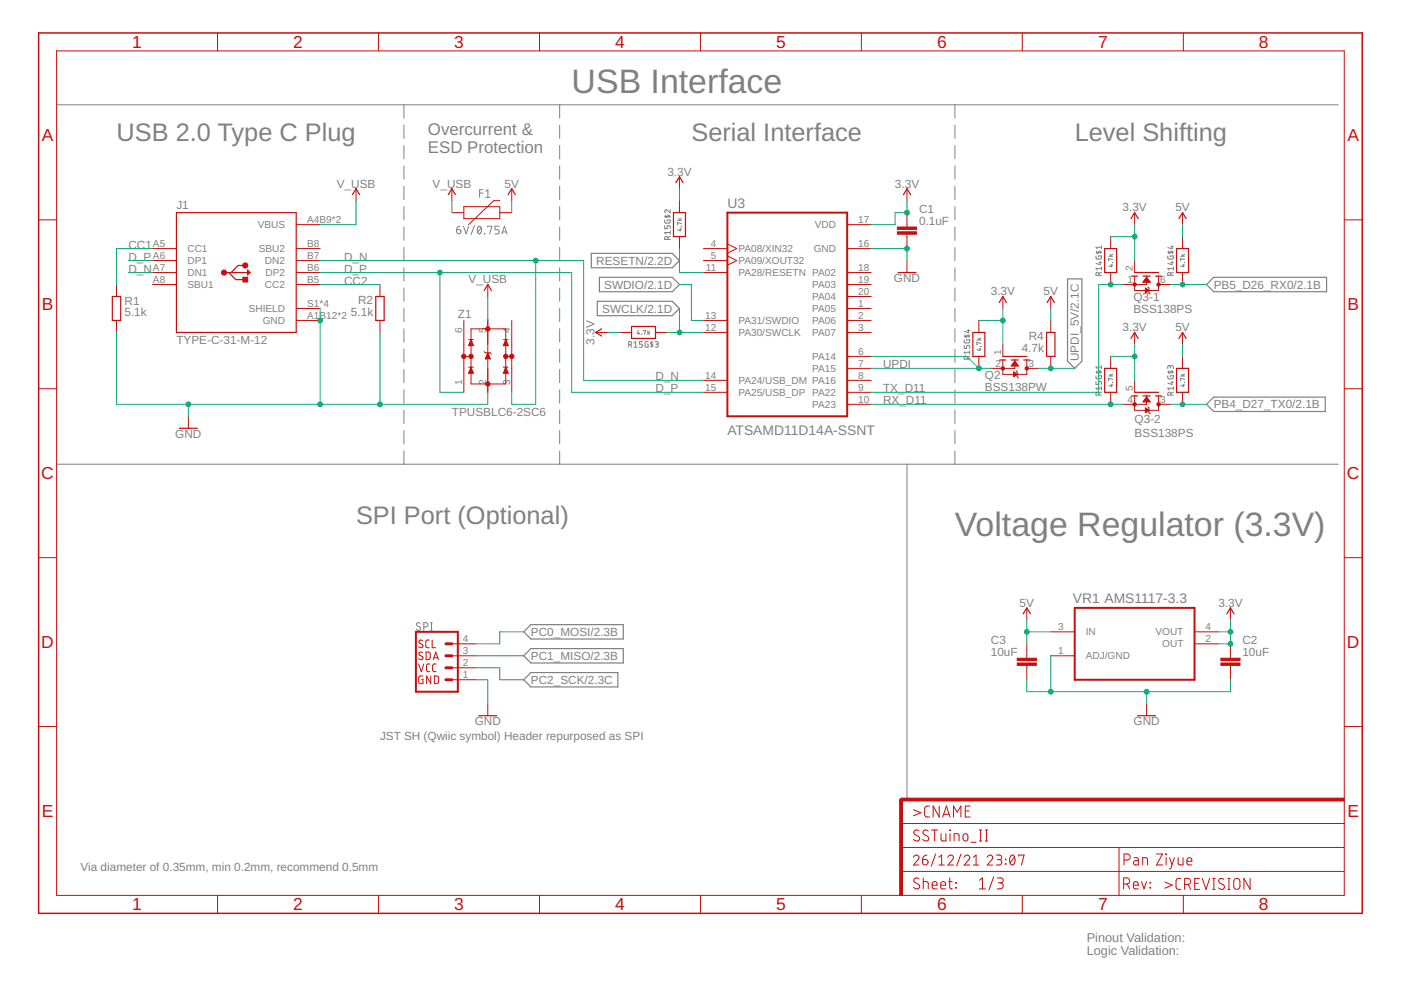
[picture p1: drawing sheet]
<svg xmlns="http://www.w3.org/2000/svg" width="297mm" height="210mm" viewBox="0 0 297 210" stroke-linecap="round" stroke-linejoin="round" font-family="sans-serif">
<g fill="none" stroke="#808080" stroke-width=".21">
<path d="M12 22.2h271.7M85.6 22.2v2.8M85.6 26.5v2.9M85.6 30.9v2.8M85.6 35.2v2.8M85.6 39.5v2.8M118.7 22.2v2.8M118.7 26.5v2.9M118.7 30.9v2.8M118.7 35.2v2.8M118.7 39.5v2.8M202.5 22.2v2.8"/>
<path d="M202.5 26.5v2.9M202.5 30.9v2.8M202.5 35.2v2.8M202.5 39.5v2.8M85.6 43.8v2.8M85.6 48.1v2.8M85.6 52.5v2.8M85.6 56.8v2.8M96.8 48.7h.5a.45 .45 0 0 1 .4 .5 .45 .45 0 0 1-.5 .4 .45 .45 0 0 1-.4-.5zM97.5 48l-.4 .1-.3 .6M98.3 48l.5 1.6 .6-1.6M100.6 47.8l-.7 2"/>
<path d="M101.4 48.1l.2-.1a.97 .97 0 0 1 0 1.6 1.03 1.03 0 0 1-.2-1.5zM101.7 40.9h.7M102 48.3l-.7 .9M102.4 40.2h-.7v1.6M102.7 49.5l.1 .1zM103 40.6l.4-.4v1.6M103 41.8h.9M103.4 48.1v-.1h.9l-.5 1.6M105.8 48h-.9v.7h.6a.46 .46 0 0 1 .3 .4 .46 .46 0 0 1-.3 .5h-.6M106.4 49.6l.6-1.6 .5 1.6M106.6 49.2h.8M118.7 43.8v2.8"/>
<path d="M118.7 48.1v2.8M118.7 52.5v2.8M118.7 56.8v2.8M140.9 47.8v.7h.6v-.4a.34 .34 0 0 1 .3-.3 .34 .34 0 0 1 .3 .3v.4M140.9 46.7l.2 .6h.7l.3-.2v-.4h-.6v.2M140.9 45.9h1.2M141.1 45.6v.5h.2l.5-.5 .2 .2-.1 .3M141.6 50.8l-.1-.6h-.4l-.2 .6h1.2M142.1 44.5v.6l-.6-.5a.32 .32 0 0 0-.6 .1 .32 .32 0 0 0 .3 .4M142.1 50.1l-.5 .3M142.1 49.3h-1.2l.3 .3M142.1 49v.6"/>
<path d="M143.6 46.7h.9M143.9 46.3l.3 .4M144.1 48.6h.4M144.3 48.5v.4l-.7-.2M144.4 48.1h.1M144.5 47.4l-.9-.2 .1 .4M144.5 46.3l-.4 .2M202.5 43.8v2.8M202.5 48.1v2.8M202.5 52.5v2.8M202.5 56.8v2.8M232.4 54.3l.1 .6h.8l.2-.1v-.5h-.6v.2"/>
<path d="M232.4 53.5h1.1M232.6 53.2l-.1 .5h.2l.5-.4 .2 .1-.1 .4M233 58.4v-.5l-.3-.2-.2 .1-.1 .6h1.1M233 55.6h.5M233.3 55.5v.6l-.9-.2M233.5 57.7l-.5 .3M233.5 56.9h-1.1l.2 .4M233.5 52.1v.6M233.5 56.6v.7M233.5 52.4h-1.1l.2 .3M235.1 54.3h.8M235.3 53.9l.3 .4"/>
<path d="M235.5 56.2h.4M235.7 56.1v.5l-.6-.2M235.9 55.7h.1M235.9 55l-.8-.2v.5M235.9 53.9l-.4 .3M247.6 54.3l.1 .6h.8l.3-.1v-.5h-.7v.2M247.6 53.5h1.2M247.8 53.2v.5h.2l.5-.4 .1 .1v.4M248.2 58.4v-.5l-.2-.2-.3 .1-.1 .6h1.2M248.2 55.6h.6M248.2 52.3h.6M248.5 55.5v.6l-.9-.2"/>
<path d="M248.5 52.1v.6l-.9-.2M248.8 56.9h-1.2l.3 .4M248.8 57.7l-.6 .3M248.8 56.6v.7M250.3 54.3h.8M250.6 53.9l.3 .4M250.8 56.2h.3M251 56.1v.5l-.7-.2M251.1 55.7h.1M251.1 55l-.8-.2 .1 .5M251.1 53.9l-.4 .3M85.6 61.1v2.8"/>
<path d="M85.6 65.4v2.8M85.6 69.7v2.8M85.6 74v2.8M85.6 78.3v2.9M118.7 61.1v2.8M118.7 65.4v2.8M118.7 69.7v2.8M118.7 74v2.8M118.7 78.3v2.9M133.3 73.1l.6-.1v-.4l-.6-.2v1.2M133.7 73.1l.2 .5M134.4 72.7l.4-.3v1.2"/>
<path d="M134.4 73.6h.7M135.3 70.1l-.2 .6h.5M135.5 70.5v.4M136 70.9h.1M136.2 72.4h-.6v.6h.4a.34 .34 0 0 1 .2 .3 .34 .34 0 0 1-.2 .3h-.4M136.4 70.1h.5l-.2 .8M137.4 70.1v.8M137.4 72.4l-.6 .2v.7l.1 .3h.5v-.6h-.2M137.5 70.5l.3 .4M137.8 70.3l-.4 .3M138.2 72.4v1.2M138.5 72.6h-.4l-.2 .1 .5 .5v.2h-.5"/>
<path d="M138.9 72.4h.4l.3 .2-.2 .3-.3 .1M139.3 73l.2 .1 .1 .3-.2 .2h-.5M202.5 61.1v2.8M202.5 65.4v2.8M202.5 69.7v2.8M202.5 74v2.8M202.5 78.3v2.9M204.4 73.2v.7h.5v-.4a.34 .34 0 0 1 .4-.3 .34 .34 0 0 1 .3 .3v.4M204.4 72.1l.2 .6h.7l.3-.2v-.4h-.7v.1M204.4 71.3h1.2M204.6 71v.5h.2l.5-.5 .2 .2-.1 .3M205.1 76.2l-.1-.6-.3-.1-.3 .2v.5h1.2"/>
<path d="M205.1 70.1h.5M205.3 69.9v.6l-.9-.2M205.6 75.5l-.5 .3M205.6 74.7h-1.2l.3 .3M205.6 74.4v.6M207.1 72.1h.9M207.4 71.7l.3 .4M207.6 74h.4M207.8 73.9v.4l-.7-.2M207.9 73.5h.1M208 72.8l-.9-.2 .1 .4M208 71.7l-.4 .2"/>
<path d="M232.4 79.7l.1 .6h.8l.2-.1v-.5h-.6v.2M232.4 78.9h1.1M232.6 78.6l-.1 .5h.2l.5-.5 .2 .2-.1 .4M233.5 77.5v.6M233.5 77.8h-1.1l.2 .3M235.1 79.7h.8M235.3 79.3l.3 .4M235.9 79.3l-.4 .2M247.6 79.7l.1 .6h.8l.3-.1v-.5h-.7v.2M247.6 78.9h1.2M247.8 78.6v.5h.2l.5-.5 .1 .2v.4M248.1 77.8l.1-.2 .3-.1 .2 .2 .1 .4"/>
<path d="M248.1 78v-.4l-.3-.1-.2 .1v.5M250.3 79.7h.8M250.6 79.3l.3 .4M251.1 79.3l-.4 .2M12 98.4h271.7M85.6 82.7v2.8M85.6 87v2.8M85.6 91.3v2.8M85.6 95.6v2.8M118.7 82.7v2.8M118.7 87v2.8M118.7 91.3v2.8"/>
<path d="M118.7 95.6v2.8M192.3 98.4v71.1M202.5 82.7v2.8M202.5 87v2.8M202.5 91.3v2.8M202.5 95.6v2.8M232.4 80.9v.6h.5v-.4a.34 .34 0 0 1 .3-.3 .34 .34 0 0 1 .3 .3v.4M233 83.8v-.5l-.3-.2-.2 .1-.1 .6h1.1M233.5 82v.7M233.5 83.1l-.5 .3M233.5 82.3h-1.1l.2 .4M235.5 81.6h.4"/>
<path d="M235.7 81.5v.5l-.6-.3M235.9 81h.1M235.9 80.4l-.8-.2v.5M248.2 83.8v-.5l-.2-.2-.3 .1-.1 .6h1.2M248.2 81h.6M248.5 80.9v.6l-.9-.3M248.8 82v.7M248.8 82.3h-1.2l.3 .4M248.8 83.1l-.6 .3M250.8 81.6h.3M251 81.5v.5l-.7-.3M251.1 81h.1"/>
<path d="M251.1 80.4l-.8-.2 .1 .5M89.1 132.1l-.6-.1-.2 .4 .1 .2 .6 .4a.38 .38 0 0 1 .1 .5 .38 .38 0 0 1-.5 .1l-.3-.2M89.9 132.9h.4a.46 .46 0 0 0 .4-.4 .46 .46 0 0 0-.4-.5h-.4v1.6M91.3 132h.4M91.3 133.6h.4M91.5 132v1.6"/>
</g>
<path d="M125.4 53.7h17.1l1.6 1.5-1.6 1.6h-17.1zM127.1 58.8h15.4l1.6 1.5-1.6 1.5h-15.4zM226.3 59.1h3.1v17.5l-1.5 1.5-1.6-1.5zM126.6 63.9h15.9l1.6 1.5-1.6 1.5h-15.9zM255.8 60.3l1.5-1.5h24v3h-24zM255.8 85.7l1.5-1.5h23.7v3h-23.7zM112.6 132.4h19.5v3.1h-19.5l-1.6-1.5zM112.6 137.5h19.5v3.1h-19.5l-1.6-1.6zM112.6 142.6h18.4v3h-18.4l-1.6-1.5z" fill="none" stroke="#808080" stroke-width=".25"/>
<g fill="#c90d0c" stroke="#c90d0c" stroke-width=".21">
<path d="M190.8 169.5h.5v20.3h-.5z"/>
<path d="M191 169.2h94v.6h-94z"/>
<path d="M258.8 140.6h4.1v.5h-4.1z"/>
<path d="M258.8 139.6h4.1v.5h-4.1z"/>
<path d="M215.7 140.6h4v.5h-4z"/>
<path d="M215.7 139.6h4v.5h-4z"/>
<path d="M190.3 49.1h4v.6h-4z"/>
<path d="M190.3 48.1h4v.5h-4z"/>
<path d="M51.5 58.8h1v1h-1z"/>
</g>
<g fill="none" stroke="#c90d0c" stroke-width=".21">
<path d="M12 10.8h273v179h-273zM46.1 7v3.8M80.2 7v3.8M114.4 7v3.8M148.5 7v3.8M182.6 7v3.8M216.7 7v3.8M250.9 7v3.8M144.1 37.5v2.5M8.2 46.6h3.8M32.3 55.2h5.1M32.3 52.7h5.1"/>
<path d="M32.3 57.8h5.1M62.8 55.2h5.1M62.8 52.7h5.1M62.8 57.8h5.1M62.8 47.6h5.1M75.5 40v2.5M95.8 45.1h2.5M95.8 40v2.5M98.3 43.8h7.7v2.6h-7.7zM106 42.5h-1.3l-5.3 5.1M106 45.1h2.5M108.5 40v2.5"/>
<path d="M144.1 42.5v2.6M144.1 50.2v2.5M149.1 55.2h5.1M149.1 52.7h5.1M149.1 57.8h5.1M154.2 51.7l2 1-2 1M154.2 54.3l2 .9-2 1M179.6 52.7h5.1M179.6 57.8h5.1M179.6 47.6h5.1M192.3 40v2.5M192.3 45.1v3"/>
<path d="M192.3 49.7v3M192.3 55.2v2.6M235.5 50.2v2.5M235.5 57.8v2.5M240.6 45.1v2.5M240.6 55.2v2.6M240.6 58.5v3.1h5v-3.1M242.4 59.7h1.4M242.5 59.6h1.2M242.6 59.5h1M242.7 59.3h.8M242.8 59.2h.6"/>
<path d="M242.9 59.1h.4M243 59h.2M243.1 58.8h.1M243.1 58.5v1.8h-5.1M243.1 58.8l.8 1h-1.6zM250.7 45.1v2.5M250.7 50.2v2.5M250.7 57.8v2.5M285 46.6h3.8M24.7 60.3v2.6M24.7 67.9v2.6M32.3 60.3h5.1"/>
<path d="M62.8 60.3h5.1M62.8 65.4h5.1M62.8 67.9h5.1M80.6 60.3v2.6M80.6 67.9v2.6M98.3 67.9v15.3M98.3 75.6h1.6M99.4 79.1h1M99.4 79.1l.5-1.2 .5 1.2M99.4 77.9h1M99.4 73.3h1M99.4 73.3l.5-1.3 .5 1.3"/>
<path d="M99.4 72h1M99.4 79.1l.5-.5 .5 .5M99.4 73.3l.7-.3-.5-.2 .3-.5 .2 .5-.5 .2 .8 .3M99.4 73.3l.5-.8 .5 .8M99.4 73.3l.5-.5 .5 .5M99.9 69.7h7.3v11.7h-7.3zM100.1 78.9l-.2-.8-.3 .5v.5M100.1 78.9h-.5l.3-.5 .2 .7M100.1 78.9l-.7 .2M100.1 78.9l-.2 .2M102.7 74.5l.2 .3h1l.3 .3M102.9 76.1l.5-.5 .5 .5"/>
<path d="M102.9 76.1h1M102.9 76.1l.5-1.3 .5 1.3M102.9 76.1l.8-.3-.5-.2 .2-.5 .3 .5-.5 .2 .7 .3M102.9 76.1l.5-.8 .5 .8M103.4 60.3v2.6M103.4 67.7v15.5M106.7 79.1h1M106.7 77.9h1M106.7 73.3h1M106.7 72h1M106.7 79.1l.5-1.2 .5 1.2M106.7 73.3l.5-1.3 .5 1.3"/>
<path d="M106.7 79.1l.5-.5 .5 .5M106.7 73.3l.8-.3-.5-.2 .2-.5 .3 .5-.5 .2 .7 .3M106.7 73.3l.5-.8 .5 .8M106.7 73.3l.5-.5 .5 .5M107.2 75.6h1.3M107.5 78.9h-.5l.2-.5 .3 .7M107.5 78.9l-.3-.8-.2 .5v.5M107.5 78.9l-.8 .2M107.5 78.9l-.3 .2M108.5 67.9v15.3M126.3 70.5h2.5M131.4 70.5h2.5"/>
<path d="M139 70.5h2.5M149.1 70.5h5.1M149.1 67.9h5.1M179.6 70.5h5.1M179.6 60.3h5.1M179.6 65.4h5.1M179.6 67.9h5.1M179.6 62.9h5.1M179.6 75.6h5.1M179.6 78.1h5.1M207.5 67.9v2.6M207.5 75.6v2.5"/>
<path d="M212.6 76.3v3.1h5.1v-3.1M212.6 62.9v2.5M212.6 73v2.6M214.4 77.5h1.5M214.5 77.4h1.3M214.6 77.3h1.1M214.7 77.2h.9M214.8 77.1h.7M214.9 76.9h.5M214.9 79.1h.4M214.9 78.9h.1M214.9 78.9l.8 .5-.8 .5z"/>
<path d="M214.9 79.8h.1M214.9 79.7h.3M214.9 79.6h.4M214.9 79.5h.6M214.9 79.4h.7M214.9 79.2h.6M214.9 79h.2M215 76.8h.3M215.1 76.7h.2M215.2 76.3v1.8h-5.1M215.2 76.6l.7 1h-1.5zM215.4 78.6l.3 .3v1l.2 .2"/>
<path d="M217.7 78.1h2.5M222.8 62.9v2.5M222.8 67.9v2.6M222.8 75.6v2.5M235.5 75.6v2.5M240.6 70.5v2.5M242.8 61.1l.8 .5-.8 .5zM242.8 62h.2M242.8 61.9h.4M242.8 61.7h.6M242.8 61.5h.7M242.8 61.4h.5"/>
<path d="M242.8 61.3h.3M242.8 61.1h.1M243.4 60.8l.2 .3v1l.3 .3M245.6 60.3h2.6M250.7 70.5v2.5M250.7 75.6v2.5M8.2 82.4h3.8M39.9 88.3v2.5M149.1 80.6h5.1M149.1 83.2h5.1M179.6 85.7h5.1M179.6 80.6h5.1"/>
<path d="M179.6 83.2h5.1M235.5 83.2v2.5M240.6 80.6v2.6M240.6 83.9v3.1h5v-3.1M242.4 85.1h1.4M242.5 85h1.2M242.6 84.9h1M242.7 84.8h.8M242.8 84.7h.6M242.8 86.5l.8 .5-.8 .5zM242.8 87.4h.2M242.8 87.3h.3"/>
<path d="M242.8 87.2h.5M242.8 87.1h.7M242.8 87h.7M242.8 86.8h.6M242.8 86.7h.4M242.8 86.6h.2M242.8 84.5h.6M242.9 84.4h.4M243 84.3h.2M243.1 83.9v1.8h-5.1M243.1 84.2l.8 1h-1.6zM243.4 86.2l.2 .3v1l.3 .3"/>
<path d="M245.6 85.7h2.6M250.7 83.2v2.5M285 82.4h3.8M8.2 118.2h3.8M285 118.2h3.8M89.6 138.4l-.6-.1-.2 .3 .1 .2 .6 .4a.38 .38 0 0 1 .1 .5 .38 .38 0 0 1-.5 .1l-.3-.2M89.6 135.8l-.6-.1-.2 .4 .1 .2 .6 .4a.38 .38 0 0 1 .1 .5 .38 .38 0 0 1-.5 .1l-.3-.2M90.3 138.2l.7 .1 .2 .2v1.1l-.2 .2-.7 .1zM91 135.7h-.5l-.2 .4v1l.2 .2h.5M91.6 135.7v1.6h.8M91.9 139.9l.5-1.7 .5 1.7M92 139.5h.8"/>
<path d="M95.8 139h5.1M95.8 136.5h5.1M217.7 128.9v2.5M217.7 136.5v3.1M222.8 134h5.1M222.8 139h5.1M253.3 134h5M253.3 136.5h5M260.9 128.9v2.5M260.9 136.5v3.1M8.2 154h3.8M88.8 140.8l.5 1.6 .6-1.6"/>
<path d="M89.7 143.3h-.7l-.2 .3v1l.2 .3h.7v-.9h-.3M91.1 140.8h-.5l-.2 .3v1.1l.2 .2h.5M91.3 143.3v1.6l-.9-1.6v1.6M92.1 143.3l.6 .1 .3 .2v1.1l-.3 .2h-.6zM92.5 140.8h-.6l-.2 .3 .1 1.2 .7 .1M95.8 144.1h5.1M95.8 141.6h5.1M103.4 149.2v2.5M217.7 141.1v3M243.1 149.2v2.5M260.9 141.1v3M285 154h3.8"/>
<path d="M191.1 179.7h93.9M191.1 174.6h93.9M193.7 171.7l1.5 .6-1.5 .7M194.8 176.2a.58 .58 0 0 0-.8-.1 .58 .58 0 0 0 0 .9l.7 .3a.58 .58 0 0 1 .1 .9 .58 .58 0 0 1-.9 0l-.2-.2M196.8 176.2a.58 .58 0 0 0-.9-.1 .58 .58 0 0 0 .1 .9l.7 .3a.58 .58 0 0 1 0 .9 .58 .58 0 0 1-.8 0l-.3-.2M197.1 170.9h-.7l-.4 .5 .1 1.6 .3 .2h.7M197.5 176h1.3M198.2 176v2.3M199.1 170.9v2.3l-1.3-2.3v2.3M199.5 176.8v1.3l.4 .2h.7v-1.5M199.9 173.2l.8-2.3 .7 2.3M200.1 172.7h1.1"/>
<path d="M201.4 176l.1 .1zM201.4 176.8v1.5M202.2 173.2v-2.3l.7 1.3 .8-1.3v2.3M202.3 178.3v-1.5l.9 .1 .1 1.4M204.3 176.9l.5-.1a.92 .92 0 0 1 .2 1.4l-.4 .1-.4-.3zM204.7 171.9h.7M205.7 170.9h-1v2.3h1M205.9 178.6h1M207.6 176h.6M207.6 178.3h.6M207.9 176v2.3M208.9 176h.5"/>
<path d="M208.9 178.3h.5M209.1 176v2.3M237.3 179.7v10.2M46.1 189.8v3.9M80.2 189.8v3.9M114.4 189.8v3.9M148.5 189.8v3.9M182.6 189.8v3.9M191.1 184.8h93.9M193.7 181.8a.58 .58 0 0 1 .8-.5 .58 .58 0 0 1 .2 .9l-1 1.2h1.1M194.8 186.3a.58 .58 0 0 0-.8-.1 .58 .58 0 0 0 0 .9l.7 .4a.58 .58 0 0 1 .1 .9 .58 .58 0 0 1-.9-.1l-.2-.1M195.6 182.2h.7a.58 .58 0 0 1 .5 .7 .58 .58 0 0 1-.7 .5 .58 .58 0 0 1-.5-.6z"/>
<path d="M195.7 186.9l1 .1 .1 1.5M195.7 186.1v2.4M196.5 181.3l-.6 .3-.3 .6M197.6 187.7h1.1a.54 .54 0 0 0-.4-.8 .54 .54 0 0 0-.7 .5l.2 1 .9 .1M198.4 181.1l-1 2.5M199.1 183.4h1.1M199.1 181.8l.5-.5v2.1M199.5 187.7h1a.54 .54 0 0 0-.4-.8 .54 .54 0 0 0-.6 .5l.1 1 .9 .1M201 181.8a.58 .58 0 0 1 .8-.5 .58 .58 0 0 1 .2 .9l-1 1.2h1.1M201.1 186.9h.8M201.4 186.1v2.1l.5 .3M202.6 187.1l.2 .1z"/>
<path d="M202.6 188.2l.2 .1zM203.8 181.1l-1 2.5M204.4 181.8a.58 .58 0 0 1 .9-.5 .58 .58 0 0 1 .1 .9l-1 1.2h1.2M206.4 183.4h1.1M206.4 181.8l.5-.5v2.1M207.6 188.5h1.3M207.6 186.6l.7-.5v2.4M209.3 181.8a.58 .58 0 0 1 .8-.5 .58 .58 0 0 1 .2 .9l-1 1.2h1.2M210.7 185.9l-1 2.8M211.2 181.3h.7a.48 .48 0 0 1 .5 .5 .48 .48 0 0 1-.5 .4h-.4M211.4 186.1h.8a.52 .52 0 0 1 .5 .6 .52 .52 0 0 1-.5 .5h-.5M211.8 182.2a.58 .58 0 0 1 .6 .6 .58 .58 0 0 1-.6 .6h-.6"/>
<path d="M212 187.2a.65 .65 0 0 1 .7 .6 .65 .65 0 0 1-.7 .7h-.6M213.2 182.2l.1 .1zM213.2 183.1l.1 .1zM214.3 181.4l.2-.1a.88 .88 0 0 1 .7 1.3l-.1 .3a.51 .51 0 0 1-.5 .5 .51 .51 0 0 1-.5-.5v-.8zM215.1 181.8l-.9 1.1M216 181.5v-.2h1.1l-.5 2.1M216.7 189.8v3.9M238.2 187.4h.7a.65 .65 0 0 0 .6-.6 .65 .65 0 0 0-.6-.7h-.7v2.4M238.3 182.4h.7a.65 .65 0 0 0 .6-.7 .65 .65 0 0 0-.6-.6h-.7v2.3M239 187.4l.5 1.1M240.3 187.7h1a.54 .54 0 0 0-.3-.8 .54 .54 0 0 0-.7 .5l.1 1 .9 .1M240.4 181.8l.7 .1 .2 .2v1.3h-.5a.46 .46 0 0 1-.5-.5 .46 .46 0 0 1 .5-.4h.5"/>
<path d="M242 186.9l.5 1.6 .6-1.6M242.3 183.4v-1.6l.9 .1 .1 1.5M243.8 188.2l.1 .1zM243.8 187.1l.1 .1zM245.2 181.1h1.3l-1.3 2.3h1.3M247 187l1.5 .7-1.5 .6M247.2 181.1l.1 .1zM247.2 181.8v1.6M248 181.8l.5 1.6M249 181.8l-.8 2.4h-.2M249.8 181.8v1.4l.4 .2h.6v-1.6M250.4 186.2l-.7 .1-.4 .5 .1 1.6 .3 .2h.7"/>
<path d="M250.9 189.8v3.9M251.2 187.5h.6a.65 .65 0 0 0 .7-.6 .65 .65 0 0 0-.7-.7h-.6v2.4M251.7 182.6h1a.54 .54 0 0 0-.4-.7 .54 .54 0 0 0-.6 .5l.1 .9 .9 .1M251.9 187.5l.6 1.1M253.3 187.3h.8M254.3 186.2h-1v2.4h1M254.9 186.2l.8 2.4 .8-2.4M257.1 188.6h.5M257.1 186.2h.5M257.4 186.2v2.4M259.5 186.4a.58 .58 0 0 0-.9-.1 .58 .58 0 0 0 0 .9l.8 .4a.58 .58 0 0 1 0 .9 .58 .58 0 0 1-.8-.1l-.3-.1M260.3 188.6h.5"/>
<path d="M260.3 186.2h.5M260.6 186.2v2.4M261.7 186.5a.66 .66 0 0 1 .7-.2 .66 .66 0 0 1 .5 .6v1a.66 .66 0 0 1-.7 .7 .66 .66 0 0 1-.6-.7zM265 186.2v2.4l-1.3-2.4v2.4"/>
</g>
<path d="M94.5 139h1.3M94.5 136.5h1.3M94.5 141.6h1.3M94.5 144.1h1.3M192.3 169.5h-1.2v1.3" fill="none" stroke="#c90d0c" stroke-width=".61"/>
<path d="M8.2 7h280.6v186.7h-280.6z" fill="none" stroke="#c90d0c" stroke-width=".32"/>
<g fill="none" stroke="#c90d0c" stroke-width=".25">
<path d="M143.3 38.7l.8-1.2 .7 1.2M37.4 45.1h25.4v25.4h-25.4zM48 57.8h5M48.5 57.8l1.5 1.5h1.5M51.5 56.3h-1l-1.5 1.5M52.5 57.3l.5 .5-.5 .5zM74.7 41.3l.8-1.3 .7 1.3M95 41.3l.8-1.3 .8 1.3M107.7 41.3l.8-1.3 .8 1.3M142.8 45.1h2.5v5.1h-2.5zM190.4 57.8h3.8M191.6 41.3l.7-1.3 .8 1.3"/>
<path d="M234.2 52.7h2.5v5.1h-2.5zM239.8 46.4l.8-1.3 .7 1.3M239.9 58.5h1.3M240.6 57.8h5M242.3 58.5h1.6M245 58.5h1.3M249.4 52.7h2.6v5.1h-2.6zM250 46.4l.7-1.3 .8 1.3M23.8 62.9h1.8v5h-1.8zM79.7 62.9h1.7v5h-1.7zM102.7 61.6l.7-1.3 .8 1.3M127.6 69.7l-1.3 .8 1.3 .7"/>
<path d="M133.9 69.2h5.1v2.6h-5.1zM206.3 70.5h2.5v5.1h-2.5zM211.9 64.1l.7-1.2 .8 1.2M212 76.3h1.3M212.6 75.6h5.1M214.4 76.3h1.5M217.1 76.3h1.2M221.9 70.5h1.8v5.1h-1.8zM222 64.1l.8-1.2 .7 1.2M234.2 78.1h2.5v5.1h-2.5zM239.8 71.8l.8-1.3 .7 1.3M249.4 78.1h2.6v5.1h-2.6z"/>
<path d="M250 71.8l.7-1.3 .8 1.3M38 90.8h3.8M239.9 83.9h1.3M240.6 83.2h5M242.3 83.9h1.6M245 83.9h1.3M216.9 130.2l.8-1.3 .8 1.3M260.1 130.2l.8-1.3 .7 1.3M101.5 151.7h3.8M241.2 151.7h3.8"/>
</g>
<g fill="#c90d0c" stroke="#c90d0c" stroke-width=".21">
<path d="M47 57.5a.55 .55 0 0 1 .9 0 .55 .55 0 0 1-.2 .8 .55 .55 0 0 1-.8-.5h.6h-.6z" fill-rule="evenodd"/>
<path d="M51.5 56a.55 .55 0 0 1 .9-.1 .55 .55 0 0 1-.2 .9 .55 .55 0 0 1-.7-.5h.5h-.5z" fill-rule="evenodd"/>
<path d="M98.1 75.2a.46 .46 0 0 1 .7 .2 .46 .46 0 0 1-.3 .6 .46 .46 0 0 1-.6-.4h.5h-.5z" fill-rule="evenodd"/>
<path d="M107 75.2a.46 .46 0 0 1 .7 .2 .46 .46 0 0 1-.4 .6 .46 .46 0 0 1-.5-.4h.5h-.5z" fill-rule="evenodd"/>
<path d="M108.1 75.3a.46 .46 0 0 1 .7-.1 .46 .46 0 0 1-.1 .7 .46 .46 0 0 1-.6-.3h.5h-.5z" fill-rule="evenodd"/>
<path d="M99.6 75.2a.46 .46 0 0 1 .7 .2 .46 .46 0 0 1-.3 .6 .46 .46 0 0 1-.6-.4h.5h-.5z" fill-rule="evenodd"/>
<path d="M103.2 81a.46 .46 0 0 1 .7 .2 .46 .46 0 0 1-.4 .6 .46 .46 0 0 1-.5-.4h.5h-.5z" fill-rule="evenodd"/>
<path d="M103.2 69.3a.46 .46 0 0 1 .7 .2 .46 .46 0 0 1-.4 .7 .46 .46 0 0 1-.5-.5h.5h-.5z" fill-rule="evenodd"/>
<circle cx="240.6" cy="60.3" r=".36"/>
<circle cx="245.6" cy="60.3" r=".36"/>
<circle cx="240.6" cy="85.7" r=".36"/>
<circle cx="245.6" cy="85.7" r=".36"/>
<circle cx="212.6" cy="78.1" r=".36"/>
<circle cx="217.7" cy="78.1" r=".36"/>
</g>
<path d="M154.2 45.1h25.4v43.2h-25.4zM88.2 134h8.9v12.7h-8.9zM227.9 128.9h25.4v15.2h-25.4z" fill="none" stroke="#c90d0c" stroke-width=".42"/>
<g fill="none" stroke="#0dab76" stroke-width=".21">
<path d="M27.2 57.8h5.1M27.2 55.2h5.1M32.3 52.7h-7.6v7.6M67.9 57.8h53.3v25.4h27.9M67.9 55.2h55.8v25.4h25.4M75.5 42.5v5.1h-7.6M93.3 57.8v25.4h5M95.8 42.5v2.6M108.5 42.5v2.6M113.6 55.2v30.5h-5.1v-2.5M144.1 52.7v5.1h5M144.1 40v2.5"/>
<path d="M184.7 52.7h7.6v2.5M192.3 42.5v2.6h-2.5v2.5h-5.1M235.5 50.2h5.1M240.6 47.6v7.6M250.7 47.6v2.6M24.7 70.5v15.2h78.7v-2.5M67.9 60.3h12.7M67.9 65.4v20.3M80.6 70.5v15.2M103.4 62.9v5M128.8 70.5h2.6M141.5 70.5h7.6"/>
<path d="M144.1 60.3h2.5v7.6h2.5M144.1 65.4v5.1M184.7 75.6h20.3l2.5 2.5M184.7 78.1h25.4M207.5 67.9h5.1M212.6 65.4v7.6M220.2 78.1h7.7M222.8 65.4v2.5M235.5 75.6h5.1M238 60.3h-5.1v22.9h-48.2M240.6 73v7.6M248.2 60.3h7.6"/>
<path d="M250.7 73v2.6M39.9 85.7v2.6M184.7 85.7h53.3M248.2 85.7h7.6M100.9 139h10.1M111 134h-5v2.5h-5.1M217.7 131.4v5.1M217.7 134h5.1M222.8 139v7.7M258.3 134h2.6M260.9 131.4v5.1h-2.6M100.9 144.1h2.5v5.1"/>
<path d="M100.9 141.6h5.1v2.5h5M217.7 144.1v2.6h43.2v-2.6M243.1 146.7v2.5"/>
</g>
<g fill="#0dab76" stroke="#0dab76" stroke-width=".21">
<circle cx="250.7" cy="85.7" r=".51"/>
<circle cx="250.7" cy="60.3" r=".51"/>
<circle cx="67.9" cy="85.7" r=".51"/>
<circle cx="80.6" cy="85.7" r=".51"/>
<circle cx="39.9" cy="85.7" r=".51"/>
<circle cx="67.9" cy="67.9" r=".51"/>
<circle cx="243.1" cy="146.7" r=".51"/>
<circle cx="222.8" cy="146.7" r=".51"/>
<circle cx="192.3" cy="52.7" r=".51"/>
<circle cx="93.3" cy="57.8" r=".51"/>
<circle cx="113.6" cy="55.2" r=".51"/>
<circle cx="260.9" cy="134" r=".51"/>
<circle cx="260.9" cy="136.5" r=".51"/>
<circle cx="212.6" cy="67.9" r=".51"/>
<circle cx="240.6" cy="50.2" r=".51"/>
<circle cx="240.6" cy="75.6" r=".51"/>
<circle cx="192.3" cy="45.1" r=".51"/>
<circle cx="217.7" cy="134" r=".51"/>
<circle cx="222.8" cy="78.1" r=".51"/>
<circle cx="235.5" cy="60.3" r=".51"/>
<circle cx="235.5" cy="85.7" r=".51"/>
<circle cx="144.1" cy="70.5" r=".51"/>
<circle cx="207.5" cy="78.1" r=".51"/>
</g>
<g font-size="7.2" fill="#808080">
<text x="121.2" y="19.7">USB Interface</text>
<text x="202.5" y="113.7">Voltage Regulator (3.3V)</text>
</g>
<g font-size="5.4" fill="#808080">
<text x="24.7" y="29.9">USB 2.0 Type C Plug</text>
<text x="146.6" y="29.9">Serial Interface</text>
<text x="227.9" y="29.9">Level Shifting</text>
<text x="75.5" y="111.1">SPI Port (Optional)</text>
</g>
<g font-size="3.7" fill="#c90d0c">
<text x="28" y="10.2">1</text>
<text x="62.2" y="10.2">2</text>
<text x="96.3" y="10.2">3</text>
<text x="130.4" y="10.2">4</text>
<text x="164.5" y="10.2">5</text>
<text x="198.7" y="10.2">6</text>
<text x="232.8" y="10.2">7</text>
<text x="266.9" y="10.2">8</text>
<text x="8.9" y="30">A</text>
<text x="285.7" y="30">A</text>
<text x="8.9" y="65.8">B</text>
<text x="285.7" y="65.8">B</text>
<text x="8.8" y="101.6">C</text>
<text x="285.6" y="101.6">C</text>
<text x="8.8" y="137.4">D</text>
<text x="285.6" y="137.4">D</text>
<text x="8.9" y="173.2">E</text>
<text x="285.7" y="173.2">E</text>
<text x="28" y="193">1</text>
<text x="62.2" y="193">2</text>
<text x="96.3" y="193">3</text>
<text x="130.4" y="193">4</text>
<text x="164.5" y="193">5</text>
<text x="198.7" y="193">6</text>
<text x="232.8" y="193">7</text>
<text x="266.9" y="193">8</text>
</g>
<g font-size="3.6" fill="#808080">
<text x="90.7" y="28.6">Overcurrent &amp;</text>
<text x="90.7" y="32.4">ESD Protection</text>
</g>
<g font-size="2.9" fill="#808080">
<text x="154.2" y="44.1">U3</text>
<text x="154.2" y="92.3">ATSAMD11D14A-SSNT</text>
<text x="227.5" y="127.9">VR1 AMS1117-3.3</text>
</g>
<g font-size="2.7" fill="#808080">
<text x="230.4" y="199.6">Pinout Validation:</text>
<text x="230.4" y="202.5">Logic Validation:</text>
</g>
<g font-size="2.5" fill="#808080">
<text x="71.4" y="39.8">V_USB</text>
<text x="91.7" y="39.8">V_USB</text>
<text x="107" y="39.8">5V</text>
<text x="141.5" y="37.2">3.3V</text>
<text x="189.7" y="39.8">3.3V</text>
<text x="37.4" y="44.3">J1</text>
<text x="194.8" y="47.6">0.1uF</text>
<text x="194.8" y="45.1">C1</text>
<text x="238" y="44.8">3.3V</text>
<text x="249.2" y="44.8">5V</text>
<text x="27.2" y="52.7">CC1</text>
<text x="27.2" y="55.2">D_P</text>
<text x="27.2" y="57.8">D_N</text>
<text x="73" y="57.8">D_P</text>
<text x="73" y="55.2">D_N</text>
<text x="126.4" y="56.1">RESETN/2.2D</text>
<text x="189.5" y="59.8">GND</text>
<text x="26.4" y="64.8">R1</text>
<text x="73" y="60.3">CC2</text>
<text x="75.9" y="64.5">R2</text>
<text x="99.3" y="60.1">V_USB</text>
<text x="128.1" y="61.2">SWDIO/2.1D</text>
<text x="210.1" y="62.6">3.3V</text>
<text x="221.3" y="62.6">5V</text>
<text x="240.3" y="63.9">Q3-1</text>
<text x="257.3" y="61.2">PB5_D26_RX0/2.1B</text>
<text x="26.4" y="67.1">5.1k</text>
<text x="74.4" y="67.1">5.1k</text>
<text x="97.1" y="67.4">Z1</text>
<text x="127.7" y="66.3">SWCLK/2.1D</text>
<text x="238" y="70.2">3.3V</text>
<text x="240.3" y="66.4">BSS138PS</text>
<text x="249.2" y="70.2">5V</text>
<text x="37.4" y="73">TYPE-C-31-M-12</text>
<text x="126" y="73" transform="rotate(-90 126 73)">3.3V</text>
<text x="216.6" y="74.7">4.7k</text>
<text x="218.1" y="72.1">R4</text>
<text x="228.8" y="76.6" transform="rotate(-90 228.8 76.6)">UPDI_5V/2.1C</text>
<text x="139" y="83.2">D_P</text>
<text x="139" y="80.6">D_N</text>
<text x="187.2" y="83.2">TX_D11</text>
<text x="187.2" y="78.1">UPDI</text>
<text x="208.8" y="82.9">BSS138PW</text>
<text x="208.8" y="80.4">Q2</text>
<text x="95.8" y="88.3">TPUSBLC6-2SC6</text>
<text x="187.2" y="85.7">RX_D11</text>
<text x="240.6" y="89.8">Q3-2</text>
<text x="257.3" y="86.6">PB4_D27_TX0/2.1B</text>
<text x="37.2" y="92.8">GND</text>
<text x="240.6" y="92.6">BSS138PS</text>
<text x="216.2" y="128.6">5V</text>
<text x="258.3" y="128.6">3.3V</text>
<text x="112.6" y="134.9">PC0_MOSI/2.3B</text>
<text x="210.1" y="136.5">C3</text>
<text x="263.4" y="136.5">C2</text>
<text x="112.6" y="139.9">PC1_MISO/2.3B</text>
<text x="210.1" y="139.1">10uF</text>
<text x="263.4" y="139.1">10uF</text>
<text x="112.6" y="145">PC2_SCK/2.3C</text>
<text x="100.7" y="153.8">GND</text>
<text x="240.3" y="153.8">GND</text>
<text x="80.6" y="156.8">JST SH (Qwiic symbol) Header repurposed as SPI</text>
<text x="17.1" y="184.8">Via diameter of 0.35mm, min 0.2mm, recommend 0.5mm</text>
</g>
<g font-size="2.1" fill="#808080">
<text x="65.1" y="47.3">A4B9*2</text>
<text x="181.9" y="47.3">17</text>
<text x="32.4" y="52.4">A5</text>
<text x="39.7" y="53.5">CC1</text>
<text x="54.6" y="48.4">VBUS</text>
<text x="54.9" y="53.5">SBU2</text>
<text x="65.1" y="52.4">B8</text>
<text x="150.7" y="52.4">4</text>
<text x="156.6" y="53.5">PA08/XIN32</text>
<text x="172.5" y="53.5">GND</text>
<text x="172.8" y="48.4">VDD</text>
<text x="181.9" y="52.4">16</text>
<text x="32.4" y="54.9">A6</text>
<text x="32.4" y="60">A8</text>
<text x="32.4" y="57.4">A7</text>
<text x="39.7" y="56">DP1</text>
<text x="39.7" y="58.5">DN1</text>
<text x="56.2" y="56">DN2</text>
<text x="56.3" y="58.5">DP2</text>
<text x="65.1" y="57.4">B6</text>
<text x="65.1" y="60">B5</text>
<text x="65.1" y="54.9">B7</text>
<text x="149.7" y="57.4">11</text>
<text x="150.7" y="54.9">5</text>
<text x="156.6" y="56">PA09/XOUT32</text>
<text x="156.6" y="58.5">PA28/RESETN PA02</text>
<text x="181.9" y="57.4">18</text>
<text x="181.9" y="60">19</text>
<text x="239" y="60">1</text>
<text x="240.2" y="57.4" transform="rotate(-90 240.2 57.4)">2</text>
<text x="246" y="60">6</text>
<text x="39.7" y="61.1">SBU1</text>
<text x="56.2" y="61.1">CC2</text>
<text x="65.1" y="65">S1*4</text>
<text x="172.2" y="61.1">PA03</text>
<text x="172.2" y="63.6">PA04</text>
<text x="181.9" y="62.5">20</text>
<text x="181.9" y="65">1</text>
<text x="52.7" y="66.2">SHIELD</text>
<text x="55.7" y="68.7">GND</text>
<text x="65.1" y="67.6">A1B12*2</text>
<text x="98" y="70.7" transform="rotate(-90 98 70.7)">6</text>
<text x="103.1" y="70.7" transform="rotate(-90 103.1 70.7)">5</text>
<text x="108.1" y="70.7" transform="rotate(-90 108.1 70.7)">4</text>
<text x="149.5" y="70.1">12</text>
<text x="149.5" y="67.6">13</text>
<text x="156.6" y="71.2">PA30/SWCLK</text>
<text x="156.6" y="68.7">PA31/SWDIO</text>
<text x="172.2" y="66.2">PA05</text>
<text x="172.2" y="68.7">PA06</text>
<text x="172.2" y="71.2">PA07</text>
<text x="181.9" y="67.6">2</text>
<text x="181.9" y="70.1">3</text>
<text x="172.2" y="76.3">PA14</text>
<text x="181.9" y="75.2">6</text>
<text x="181.9" y="77.7">7</text>
<text x="211.1" y="77.7">2</text>
<text x="212.3" y="75.2" transform="rotate(-90 212.3 75.2)">1</text>
<text x="218.1" y="77.7">3</text>
<text x="98" y="81.6" transform="rotate(-90 98 81.6)">1</text>
<text x="103.1" y="81.6" transform="rotate(-90 103.1 81.6)">2</text>
<text x="108.1" y="81.6" transform="rotate(-90 108.1 81.6)">3</text>
<text x="149.5" y="80.3">14</text>
<text x="149.5" y="82.8">15</text>
<text x="156.6" y="81.4">PA24/USB_DM PA16</text>
<text x="156.6" y="83.9">PA25/USB_DP PA22</text>
<text x="172.2" y="78.9">PA15</text>
<text x="181.9" y="80.3">8</text>
<text x="181.9" y="82.8">9</text>
<text x="240.2" y="82.8" transform="rotate(-90 240.2 82.8)">5</text>
<text x="172.2" y="86.5">PA23</text>
<text x="181.9" y="85.4">10</text>
<text x="239" y="85.4">4</text>
<text x="246" y="85.4">3</text>
<text x="98.1" y="136.2">4</text>
<text x="224.3" y="133.6">3</text>
<text x="230.2" y="134.7">IN</text>
<text x="245" y="134.7">VOUT</text>
<text x="246.4" y="137.3">OUT</text>
<text x="255.6" y="133.6">4</text>
<text x="255.6" y="136.2">2</text>
<text x="98.1" y="143.8">1</text>
<text x="98.1" y="141.2">2</text>
<text x="98.1" y="138.7">3</text>
<text x="224.3" y="138.7">1</text>
<text x="230.2" y="139.8">ADJ/GND</text>
</g>
</svg>
